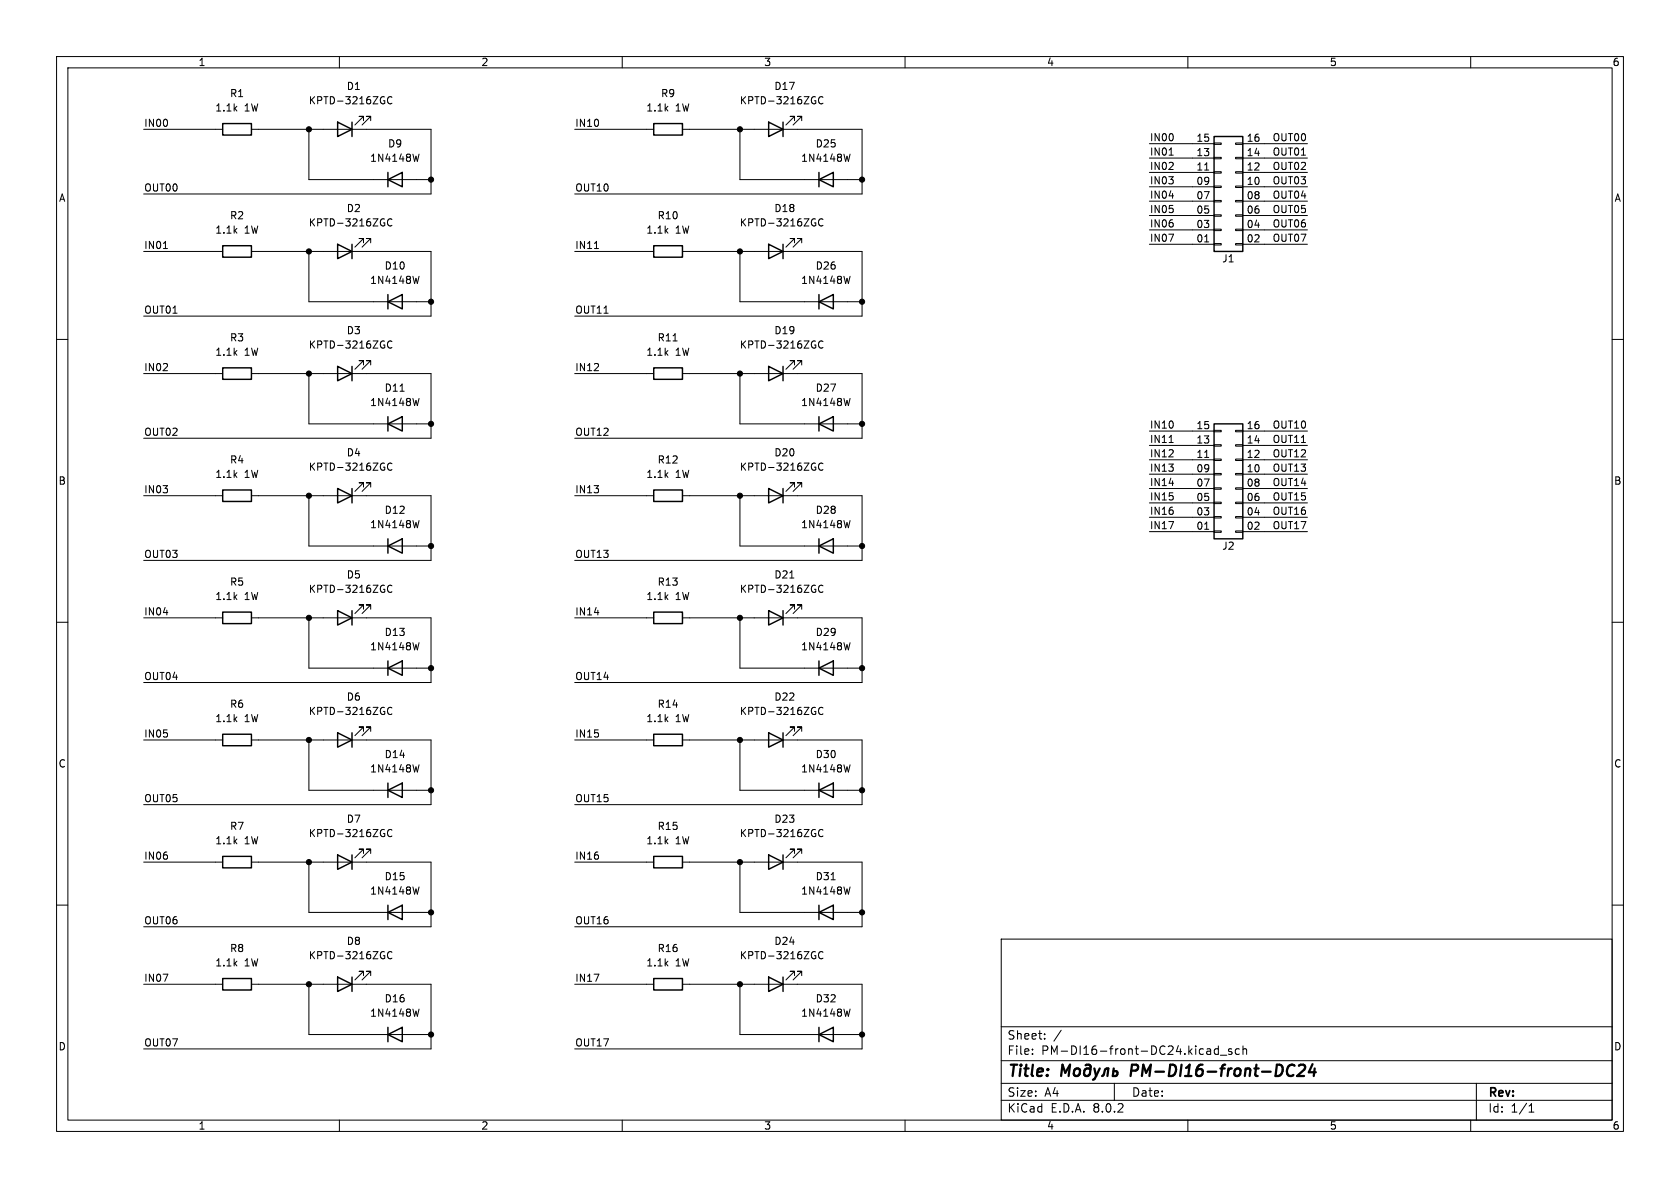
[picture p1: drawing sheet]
<svg xmlns="http://www.w3.org/2000/svg" width="297mm" height="210mm" viewBox="0 0 297 210" stroke-linecap="round" stroke-linejoin="round" font-family="sans-serif">
<g fill="none" stroke="#000" stroke-width=".18">
<path d="M10 10h277v190h-277zM12 12h273v186h-273zM60 10v2M67.8 17.8h.2v.5M69.3 17.2a.6 .6 0 0 0-.8 .4 .6 .6 0 0 0 .5 .8l.3-.2M110 10v2M144 17.8h.2v.5M145.5 17.2a.6 .6 0 0 0-.8 .4 .6 .6 0 0 0 .5 .8l.3-.2M160 10v2M210 10v2M260 10v2M25.4 22.9h14"/>
<path d="M44.4 22.9h31.8v11.4h-50.8M54.6 22.9v8.9h21.6M64.3 21.3v-.7h-.8h.8l-1.6 1.5M65.5 21.3v-.7h-.7h.7l-1.5 1.5M67.8 39.4h.2v.5M69.3 38.8a.6 .6 0 0 0-.8 .4 .6 .6 0 0 0 .5 .7l.3-.1M74.1 27.2l-.3 1.3M101.6 22.9h14M120.6 22.9h31.8v11.4h-50.8M130.8 22.9v8.9h21.6M140.5 21.3v-.7h-.8h.8l-1.6 1.5M141.7 21.3v-.7h-.7h.7l-1.5 1.5"/>
<path d="M144 39.4h.2v.5M145.5 38.8a.6 .6 0 0 0-.8 .4 .6 .6 0 0 0 .5 .7l.3-.1M150.3 27.2l-.3 1.3M203.2 38.1h11.4M203.2 35.6h11.4M203.2 33h11.4M203.2 30.5h11.4M203.2 27.9h11.4M203.2 25.4h11.4M206.7 27.4h.7M213 30.1h.7M214.6 25.3h1.3v.2h-1.3z"/>
<path d="M214.6 27.8h1.3v.3h-1.3zM214.6 30.4h1.3v.2h-1.3zM214.6 32.9h1.3v.2h-1.3zM214.6 35.4h1.3v.3h-1.3zM214.6 38h1.3v.2h-1.3zM218.4 25.3h1.3v.2h-1.3zM218.4 27.8h1.3v.3h-1.3zM218.4 30.4h1.3v.2h-1.3zM218.4 32.9h1.3v.2h-1.3zM218.4 35.4h1.3v.3h-1.3zM218.4 38h1.3v.2h-1.3zM219.7 38.1h11.4"/>
<path d="M219.7 35.6h11.4M219.7 33h11.4M219.7 30.5h11.4M219.7 27.9h11.4M219.7 25.4h11.4M10 60h2M25.4 44.5h14M28.9 43.9h.7M44.4 44.5h31.8v11.4h-50.8M54.6 44.5v8.8h21.6M64.3 42.9v-.7h-.8h.8l-1.6 1.5M65.5 42.9v-.7h-.7h.7l-1.5 1.5"/>
<path d="M74.1 48.8l-.3 1.3M101.6 44.5h14M105.1 43.9h.7M120.6 44.5h31.8v11.4h-50.8M130.8 44.5v8.8h21.6M140.5 42.9v-.7h-.8h.8l-1.6 1.5M141.7 42.9v-.7h-.7h.7l-1.5 1.5M150.3 48.8l-.3 1.3M203.2 43.2h11.4M203.2 40.6h11.4M213 42.8h.7M214.6 40.5h1.3v.3h-1.3z"/>
<path d="M214.6 43.1h1.3v.2h-1.3zM218.4 40.5h1.3v.3h-1.3zM218.4 43.1h1.3v.2h-1.3zM219.7 43.2h11.4M219.7 40.6h11.4M285 60h2M25.4 66h14M44.4 66h31.8v11.5h-50.8M54.6 66v8.9h21.6M64.3 64.5v-.7h-.8h.8l-1.6 1.5M65.5 64.5v-.7h-.7h.7l-1.5 1.5M67.8 61h.2v.5"/>
<path d="M69.3 60.4a.6 .6 0 0 0-.8 .4 .6 .6 0 0 0 .5 .7l.3-.1M70.7 69.2h.8M74.1 70.4l-.3 1.3M101.6 66h14M119 60.3h.7M120.6 66h31.8v11.5h-50.8M130.8 66v8.9h21.6M140.5 64.5v-.7h-.8h.8l-1.6 1.5M141.7 64.5v-.7h-.7h.7l-1.5 1.5M144 61h.2v.5M145.5 60.4a.6 .6 0 0 0-.8 .4 .6 .6 0 0 0 .5 .7l.3-.1M150.3 70.4l-.3 1.3"/>
<path d="M203.2 78.7h11.4M203.2 76.2h11.4M206.7 78.2h.7M214.6 76.1h1.3v.2h-1.3zM214.6 78.6h1.3v.3h-1.3zM218.4 76.1h1.3v.2h-1.3zM218.4 78.6h1.3v.3h-1.3zM219.7 78.7h11.4M219.7 76.2h11.4M25.4 87.6h14M44.4 87.6h31.8v11.5h-50.8M54.6 87.6v8.9h21.6"/>
<path d="M64.3 86.1v-.8h-.8h.8l-1.6 1.6M65.5 86.1v-.8h-.7h.7l-1.5 1.6M67.8 82.6h.2v.5M69.3 82a.6 .6 0 0 0-.8 .4 .6 .6 0 0 0 .5 .7l.3-.1M74.1 92l-.3 1.3M101.6 87.6h14M120.6 87.6h31.8v11.5h-50.8M130.8 87.6v8.9h21.6M140.5 86.1v-.8h-.8h.8l-1.6 1.6M141.7 86.1v-.8h-.7h.7l-1.5 1.6M144 82.6h.2v.5M145.5 82a.6 .6 0 0 0-.8 .4 .6 .6 0 0 0 .5 .7l.3-.1"/>
<path d="M150.3 92l-.3 1.3M203.2 94h11.4M203.2 91.4h11.4M203.2 88.9h11.4M203.2 86.4h11.4M203.2 83.8h11.4M203.2 81.3h11.4M213 93.6h.7M213 80.9h.7M214.6 81.2h1.3v.2h-1.3zM214.6 83.7h1.3v.2h-1.3zM214.6 86.2h1.3v.3h-1.3z"/>
<path d="M214.6 88.8h1.3v.2h-1.3zM214.6 91.3h1.3v.3h-1.3zM214.6 93.9h1.3v.2h-1.3zM218.4 81.2h1.3v.2h-1.3zM218.4 83.7h1.3v.2h-1.3zM218.4 86.2h1.3v.3h-1.3zM218.4 88.8h1.3v.2h-1.3zM218.4 91.3h1.3v.3h-1.3zM218.4 93.9h1.3v.2h-1.3zM219.7 94h11.4M219.7 91.4h11.4M219.7 88.9h11.4"/>
<path d="M219.7 86.4h11.4M219.7 83.8h11.4M219.7 81.3h11.4M10 110h2M25.4 109.2h14M44.4 109.2h31.8v11.5h-50.8M54.6 109.2v8.9h21.6M64.3 107.7v-.8h-.8h.8l-1.6 1.6M65.5 107.7v-.8h-.7h.7l-1.5 1.6M67.8 104.2h.2v.5M69.3 103.6a.6 .6 0 0 0-.8 .4 .6 .6 0 0 0 .5 .7l.3-.1M74.1 113.6l-.3 1.3"/>
<path d="M101.6 109.2h14M120.6 109.2h31.8v11.5h-50.8M130.8 109.2v8.9h21.6M139.6 102.2h.7M140.5 107.7v-.8h-.8h.8l-1.6 1.6M141.7 107.7v-.8h-.7h.7l-1.5 1.6M144 104.2h.2v.5M145.5 103.6a.6 .6 0 0 0-.8 .4 .6 .6 0 0 0 .5 .7l.3-.1M150.3 113.6l-.3 1.3M285 110h2M25.4 130.8h14M44.4 130.8h31.8v11.4h-50.8"/>
<path d="M54.6 130.8v8.9h21.6M64.3 129.3v-.8h-.8h.8l-1.6 1.5M65.5 129.3v-.8h-.7h.7l-1.5 1.5M67.8 125.8h.2v.4M69.3 125.2a.6 .6 0 0 0-.8 .4 .6 .6 0 0 0 .5 .7l.3-.1M74.1 135.2l-.3 1.3M101.6 130.8h14M120.6 130.8h31.8v11.4h-50.8M130.8 130.8v8.9h21.6M140.5 129.3v-.8h-.8h.8l-1.6 1.5M141.7 129.3v-.8h-.7h.7l-1.5 1.5M144 125.8h.2v.4"/>
<path d="M145.5 125.2a.6 .6 0 0 0-.8 .4 .6 .6 0 0 0 .5 .7l.3-.1M150.3 135.2l-.3 1.3M10 160h2M25.4 152.4h14M44.4 152.4h31.8v11.4h-50.8M54.6 152.4v8.9h21.6M64.3 150.9v-.8h-.8h.8l-1.6 1.5M65.5 150.9v-.8h-.7h.7l-1.5 1.5M67.8 147.4h.2v.4M69.3 146.8a.6 .6 0 0 0-.8 .4 .6 .6 0 0 0 .5 .7l.3-.1M74.1 156.8l-.3 1.3M101.6 152.4h14"/>
<path d="M120.6 152.4h31.8v11.4h-50.8M130.8 152.4v8.9h21.6M140.5 150.9v-.8h-.8h.8l-1.6 1.5M141.7 150.9v-.8h-.7h.7l-1.5 1.5M144 147.4h.2v.4M145.5 146.8a.6 .6 0 0 0-.8 .4 .6 .6 0 0 0 .5 .7l.3-.1M146.9 155.5h.8M150.3 156.8l-.3 1.3M285 160h2M25.4 174h14M44.4 174h31.8v11.4h-50.8M54.6 174v8.9h21.6"/>
<path d="M64.3 172.5v-.8h-.8h.8l-1.6 1.5M65.5 172.5v-.8h-.7h.7l-1.5 1.5M67.8 168.9h.2v.5M69.3 168.3a.6 .6 0 0 0-.8 .5 .6 .6 0 0 0 .5 .7l.3-.1M74.1 178.4l-.3 1.2M101.6 174h14M120.6 174h31.8v11.4h-50.8M130.8 174v8.9h21.6M140.5 172.5v-.8h-.8h.8l-1.6 1.5M141.7 172.5v-.8h-.7h.7l-1.5 1.5M144 168.9h.2v.5M145.5 168.3a.6 .6 0 0 0-.8 .5 .6 .6 0 0 0 .5 .7l.3-.1"/>
<path d="M150.3 178.4l-.3 1.2M177 166h108v32h-108zM60 198v2M110 198v2M160 198v2M177 194.5h108M177 191.5h108M177 187.5h108M177 181.5h108M182.5 186.3v.1M182.5 185.5v.1M184.7 183.6v.1"/>
<path d="M184.7 182.8v.1M187.6 182.1l-1.3 2M197 191.5v3M210 198v2M213.5 185.4l.5 .1v.9M214 186.3l-.5 .1M214 185.8h-.5M215.4 185.5l-.4-.1-.3 .3v.4l.1 .2h.6M215.4 184.9v1.5M215.7 186.5h1.2M217.7 185.5l-.3-.1-.2 .2v.2l.5 .2v.3h-.5M219.1 185.5l-.4-.1-.3 .3v.4l.1 .2h.6"/>
<path d="M219.7 185.5l.3-.1 .3 .1 .1 .9M219.7 184.9v1.5M260 198v2M261 191.5v6.5M270.3 196.6h.9M270.3 195.5l.4-.4v1.5"/>
</g>
<g fill="none" stroke="#000" stroke-width=".4">
<path d="M187.6 190.2l.2-2 .5 1.4 .9-1.4-.3 2M190 189.1a.52 .52 0 0 1 .5-.2 .52 .52 0 0 1 .4 .4v.5a.55 .55 0 0 1-.6 .4 .55 .55 0 0 1-.5-.4zM191.9 188.3l.6-.1 .3 .2-.1 1.4a.55 .55 0 0 1-.5 .4 .55 .55 0 0 1-.6-.4l.1-.5a.64 .64 0 0 1 1.1-.2M193.5 188.9l.3 1.3M193.8 190.2l-.3 .5-.3 .2M194.4 188.9l-.6 1.3M194.8 190.2l.3-.3 .4-.9 .4-.1-.1 1.3M196.9 188.9l-.2 1.3h.5a.51 .51 0 0 0 .3-.8h-.7M200.1 188.2l-.2 2M228 188.3a.67 .67 0 0 1 .9 .1M228.7 190l-.6 .2M229.6 188.4l.3-.2h.5a.45 .45 0 0 1 .3 .6l-.1 .3-1.3 1.1h1.2"/>
<path d="M232 188.1l-.6 1.4h1.2M232.4 188.9l-.1 1.3"/>
</g>
<g fill="none" stroke="#000" stroke-width=".25">
<path d="M39.4 21.8h5v2.1h-5zM59.7 21.6l2.5 1.3-2.5 1.2zM62.2 21.6v2.5M68.6 31.8l2.5-1.3v2.5zM68.6 30.5v2.5M115.6 21.8h5v2.1h-5zM135.9 21.6l2.5 1.3-2.5 1.2zM138.4 21.6v2.5M144.8 31.8l2.5-1.3v2.5zM144.8 30.5v2.5M214.6 24.1h5.1v20.4h-5.1zM39.4 43.4h5v2.1h-5z"/>
<path d="M59.7 43.2l2.5 1.3-2.5 1.2zM62.2 43.2v2.5M68.6 53.3l2.5-1.2v2.5zM68.6 52.1v2.5M115.6 43.4h5v2.1h-5zM135.9 43.2l2.5 1.3-2.5 1.2zM138.4 43.2v2.5M144.8 53.3l2.5-1.2v2.5zM144.8 52.1v2.5M39.4 65h5v2.1h-5zM59.7 64.8l2.5 1.2-2.5 1.3zM62.2 64.8v2.5"/>
<path d="M68.6 74.9l2.5-1.2v2.5zM68.6 73.7v2.5M115.6 65h5v2.1h-5zM135.9 64.8l2.5 1.2-2.5 1.3zM138.4 64.8v2.5M144.8 74.9l2.5-1.2v2.5zM144.8 73.7v2.5M214.6 74.9h5.1v20.4h-5.1zM39.4 86.6h5v2h-5zM59.7 86.4l2.5 1.2-2.5 1.3zM62.2 86.4v2.5M68.6 96.5l2.5-1.2v2.5z"/>
<path d="M68.6 95.3v2.5M115.6 86.6h5v2h-5zM135.9 86.4l2.5 1.2-2.5 1.3zM138.4 86.4v2.5M144.8 96.5l2.5-1.2v2.5zM144.8 95.3v2.5M39.4 108.2h5v2h-5zM59.7 108l2.5 1.2-2.5 1.3zM62.2 108v2.5M68.6 118.1l2.5-1.3v2.6zM68.6 116.8v2.6M115.6 108.2h5v2h-5z"/>
<path d="M135.9 108l2.5 1.2-2.5 1.3zM138.4 108v2.5M144.8 118.1l2.5-1.3v2.6zM144.8 116.8v2.6M39.4 129.8h5v2h-5zM59.7 129.5l2.5 1.3-2.5 1.3zM62.2 129.5v2.6M68.6 139.7l2.5-1.3v2.6zM68.6 138.4v2.6M115.6 129.8h5v2h-5zM135.9 129.5l2.5 1.3-2.5 1.3zM138.4 129.5v2.6"/>
<path d="M144.8 139.7l2.5-1.3v2.6zM144.8 138.4v2.6M39.4 151.4h5v2h-5zM59.7 151.1l2.5 1.3-2.5 1.3zM62.2 151.1v2.6M115.6 151.4h5v2h-5zM135.9 151.1l2.5 1.3-2.5 1.3zM138.4 151.1v2.6M39.4 173h5v2h-5zM59.7 172.7l2.5 1.3-2.5 1.3zM62.2 172.7v2.6M68.6 161.3l2.5-1.3v2.6z"/>
<path d="M68.6 160v2.6M115.6 173h5v2h-5zM135.9 172.7l2.5 1.3-2.5 1.3zM138.4 172.7v2.6M144.8 161.3l2.5-1.3v2.6zM144.8 160v2.6M68.6 182.9l2.5-1.3v2.6zM68.6 181.6v2.6M144.8 182.9l2.5-1.3v2.6zM144.8 181.6v2.6"/>
</g>
<g fill="#000" stroke="#000" stroke-width=".18">
<circle cx="54.6" cy="22.9" r=".46"/>
<circle cx="76.2" cy="31.8" r=".46"/>
<circle cx="130.8" cy="22.9" r=".46"/>
<circle cx="152.4" cy="31.8" r=".46"/>
<circle cx="54.6" cy="44.5" r=".46"/>
<circle cx="76.2" cy="53.3" r=".46"/>
<circle cx="130.8" cy="44.5" r=".46"/>
<circle cx="152.4" cy="53.3" r=".46"/>
<circle cx="54.6" cy="66" r=".46"/>
<circle cx="76.2" cy="74.9" r=".46"/>
<circle cx="130.8" cy="66" r=".46"/>
<circle cx="152.4" cy="74.9" r=".46"/>
<circle cx="54.6" cy="87.6" r=".46"/>
<circle cx="76.2" cy="96.5" r=".46"/>
<circle cx="130.8" cy="87.6" r=".46"/>
<circle cx="152.4" cy="96.5" r=".46"/>
<circle cx="54.6" cy="109.2" r=".46"/>
<circle cx="76.2" cy="118.1" r=".46"/>
<circle cx="130.8" cy="109.2" r=".46"/>
<circle cx="152.4" cy="118.1" r=".46"/>
<circle cx="54.6" cy="130.8" r=".46"/>
<circle cx="76.2" cy="139.7" r=".46"/>
<circle cx="130.8" cy="130.8" r=".46"/>
<circle cx="152.4" cy="139.7" r=".46"/>
<circle cx="54.6" cy="152.4" r=".46"/>
<circle cx="130.8" cy="152.4" r=".46"/>
<circle cx="54.6" cy="174" r=".46"/>
<circle cx="76.2" cy="161.3" r=".46"/>
<circle cx="130.8" cy="174" r=".46"/>
<circle cx="152.4" cy="161.3" r=".46"/>
<circle cx="76.2" cy="182.9" r=".46"/>
<circle cx="152.4" cy="182.9" r=".46"/>
</g>
<g font-size="2.8">
<text x="178" y="190.9">Title:</text>
<text x="200.7" y="190.9">PM-DI16-front-DC24</text>
</g>
<g font-size="2.1">
<text x="178" y="184">Sheet:</text>
<text x="178" y="186.7">File:</text>
<text x="184.1" y="186.7">PM-DI16-front-DC24.kicad_sch</text>
<text x="178" y="196.9">KiCad</text>
<text x="178" y="194.1">Size:</text>
<text x="184.7" y="194.1">A4</text>
<text x="185.7" y="196.9">E.D.A.</text>
<text x="193.3" y="196.9">8.0.2</text>
<text x="200" y="194.1">Date:</text>
<text x="263" y="194.3">Rev:</text>
<text x="263" y="196.9">Id:</text>
<text x="267.1" y="196.9">1/1</text>
</g>
<g font-size="1.8">
<text x="35" y="11.9">1</text>
<text x="85" y="11.9">2</text>
<text x="135" y="11.9">3</text>
<text x="185" y="11.9">4</text>
<text x="235" y="11.9">5</text>
<text x="285" y="11.9">6</text>
<text x="40.6" y="17.4">R1</text>
<text x="61.2" y="16.1">D1</text>
<text x="116.8" y="17.4">R9</text>
<text x="136.8" y="16.1">D17</text>
<text x="25.4" y="22.5">IN00</text>
<text x="38" y="19.9">1.1k</text>
<text x="43.2" y="19.9">1W</text>
<text x="54.5" y="18.6">KPTD-3216ZGC</text>
<text x="101.6" y="22.5">IN10</text>
<text x="114.2" y="19.9">1.1k</text>
<text x="119.4" y="19.9">1W</text>
<text x="130.7" y="18.6">KPTD-3216ZGC</text>
<text x="65.3" y="28.8">1N4148W</text>
<text x="68.5" y="26.3">D9</text>
<text x="141.5" y="28.8">1N4148W</text>
<text x="144.1" y="26.3">D25</text>
<text x="203.2" y="27.6">IN01</text>
<text x="203.2" y="25.1">IN00</text>
<text x="211.4" y="27.7">13</text>
<text x="211.4" y="25.1">15</text>
<text x="220.3" y="27.7">14</text>
<text x="220.3" y="25.1">16</text>
<text x="224.9" y="25.1">OUT00</text>
<text x="224.9" y="27.6">OUT01</text>
<text x="10.3" y="35.9">A</text>
<text x="25.4" y="33.9">OUT00</text>
<text x="101.6" y="33.9">OUT10</text>
<text x="203.2" y="30.1">IN02</text>
<text x="203.2" y="35.2">IN04</text>
<text x="203.2" y="32.7">IN03</text>
<text x="211.4" y="35.3">07</text>
<text x="211.4" y="32.8">09</text>
<text x="211.4" y="30.2">11</text>
<text x="220.3" y="35.3">08</text>
<text x="220.3" y="32.8">10</text>
<text x="220.3" y="30.2">12</text>
<text x="224.9" y="30.1">OUT02</text>
<text x="224.9" y="35.2">OUT04</text>
<text x="224.9" y="32.7">OUT03</text>
<text x="285.3" y="35.9">A</text>
<text x="38" y="41.5">1.1k</text>
<text x="40.6" y="39">R2</text>
<text x="43.2" y="41.5">1W</text>
<text x="54.5" y="40.2">KPTD-3216ZGC</text>
<text x="61.2" y="37.7">D2</text>
<text x="114.2" y="41.5">1.1k</text>
<text x="116.2" y="39">R10</text>
<text x="119.4" y="41.5">1W</text>
<text x="130.7" y="40.2">KPTD-3216ZGC</text>
<text x="136.8" y="37.7">D18</text>
<text x="203.2" y="37.8">IN05</text>
<text x="203.2" y="40.3">IN06</text>
<text x="211.4" y="40.4">03</text>
<text x="211.4" y="37.8">05</text>
<text x="220.3" y="40.4">04</text>
<text x="220.3" y="37.8">06</text>
<text x="224.9" y="37.8">OUT05</text>
<text x="224.9" y="40.3">OUT06</text>
<text x="25.4" y="44.1">IN01</text>
<text x="67.9" y="47.9">D10</text>
<text x="101.6" y="44.1">IN11</text>
<text x="144.1" y="47.9">D26</text>
<text x="203.2" y="42.8">IN07</text>
<text x="211.4" y="42.9">01</text>
<text x="216" y="46.6">J1</text>
<text x="220.3" y="42.9">02</text>
<text x="224.9" y="42.8">OUT07</text>
<text x="65.3" y="50.4">1N4148W</text>
<text x="141.5" y="50.4">1N4148W</text>
<text x="25.4" y="55.5">OUT01</text>
<text x="61.2" y="59.3">D3</text>
<text x="101.6" y="55.5">OUT11</text>
<text x="136.8" y="59.3">D19</text>
<text x="25.4" y="65.7">IN02</text>
<text x="38" y="63.1">1.1k</text>
<text x="40.6" y="60.6">R3</text>
<text x="43.2" y="63.1">1W</text>
<text x="54.5" y="61.8">KPTD-3216ZGC</text>
<text x="101.6" y="65.7">IN12</text>
<text x="114.2" y="63.1">1.1k</text>
<text x="116.2" y="60.6">R11</text>
<text x="119.4" y="63.1">1W</text>
<text x="130.7" y="61.8">KPTD-3216ZGC</text>
<text x="65.3" y="72">1N4148W</text>
<text x="67.9" y="69.4">D11</text>
<text x="141.5" y="72">1N4148W</text>
<text x="144.1" y="69.4">D27</text>
<text x="25.4" y="77.1">OUT02</text>
<text x="101.6" y="77.1">OUT12</text>
<text x="203.2" y="75.9">IN10</text>
<text x="211.4" y="75.9">15</text>
<text x="220.3" y="75.9">16</text>
<text x="224.9" y="75.9">OUT10</text>
<text x="40.6" y="82.1">R4</text>
<text x="54.5" y="83.4">KPTD-3216ZGC</text>
<text x="61.2" y="80.9">D4</text>
<text x="116.2" y="82.1">R12</text>
<text x="130.7" y="83.4">KPTD-3216ZGC</text>
<text x="136.8" y="80.9">D20</text>
<text x="203.2" y="83.5">IN13</text>
<text x="203.2" y="78.4">IN11</text>
<text x="203.2" y="80.9">IN12</text>
<text x="211.4" y="83.6">09</text>
<text x="211.4" y="81">11</text>
<text x="211.4" y="78.5">13</text>
<text x="220.3" y="83.6">10</text>
<text x="220.3" y="81">12</text>
<text x="220.3" y="78.5">14</text>
<text x="224.9" y="83.5">OUT13</text>
<text x="224.9" y="78.4">OUT11</text>
<text x="224.9" y="80.9">OUT12</text>
<text x="10.3" y="85.9">B</text>
<text x="25.4" y="87.3">IN03</text>
<text x="38" y="84.7">1.1k</text>
<text x="43.2" y="84.7">1W</text>
<text x="101.6" y="87.3">IN13</text>
<text x="114.2" y="84.7">1.1k</text>
<text x="119.4" y="84.7">1W</text>
<text x="203.2" y="86">IN14</text>
<text x="203.2" y="88.6">IN15</text>
<text x="211.4" y="88.6">05</text>
<text x="211.4" y="86.1">07</text>
<text x="220.3" y="88.6">06</text>
<text x="220.3" y="86.1">08</text>
<text x="224.9" y="88.6">OUT15</text>
<text x="224.9" y="86">OUT14</text>
<text x="285.3" y="85.9">B</text>
<text x="65.3" y="93.6">1N4148W</text>
<text x="67.9" y="91">D12</text>
<text x="141.5" y="93.6">1N4148W</text>
<text x="144.1" y="91">D28</text>
<text x="203.2" y="93.6">IN17</text>
<text x="203.2" y="91.1">IN16</text>
<text x="211.4" y="93.7">01</text>
<text x="211.4" y="91.2">03</text>
<text x="220.3" y="93.7">02</text>
<text x="220.3" y="91.2">04</text>
<text x="224.9" y="93.6">OUT17</text>
<text x="224.9" y="91.1">OUT16</text>
<text x="25.4" y="98.7">OUT03</text>
<text x="101.6" y="98.7">OUT13</text>
<text x="216" y="97.4">J2</text>
<text x="38" y="106.3">1.1k</text>
<text x="40.6" y="103.7">R5</text>
<text x="43.2" y="106.3">1W</text>
<text x="54.5" y="105">KPTD-3216ZGC</text>
<text x="61.2" y="102.5">D5</text>
<text x="114.2" y="106.3">1.1k</text>
<text x="116.2" y="103.7">R13</text>
<text x="119.4" y="106.3">1W</text>
<text x="130.7" y="105">KPTD-3216ZGC</text>
<text x="136.8" y="102.5">D21</text>
<text x="25.4" y="108.9">IN04</text>
<text x="67.9" y="112.6">D13</text>
<text x="101.6" y="108.9">IN14</text>
<text x="144.1" y="112.6">D29</text>
<text x="65.3" y="115.2">1N4148W</text>
<text x="141.5" y="115.2">1N4148W</text>
<text x="25.4" y="120.3">OUT04</text>
<text x="40.6" y="125.3">R6</text>
<text x="61.2" y="124.1">D6</text>
<text x="101.6" y="120.3">OUT14</text>
<text x="116.2" y="125.3">R14</text>
<text x="136.8" y="124.1">D22</text>
<text x="25.4" y="130.5">IN05</text>
<text x="38" y="127.9">1.1k</text>
<text x="43.2" y="127.9">1W</text>
<text x="54.5" y="126.6">KPTD-3216ZGC</text>
<text x="101.6" y="130.5">IN15</text>
<text x="114.2" y="127.9">1.1k</text>
<text x="119.4" y="127.9">1W</text>
<text x="130.7" y="126.6">KPTD-3216ZGC</text>
<text x="10.3" y="135.9">C</text>
<text x="65.3" y="136.8">1N4148W</text>
<text x="67.9" y="134.2">D14</text>
<text x="141.5" y="136.8">1N4148W</text>
<text x="144.1" y="134.2">D30</text>
<text x="285.3" y="135.9">C</text>
<text x="25.4" y="141.9">OUT05</text>
<text x="101.6" y="141.9">OUT15</text>
<text x="38" y="149.5">1.1k</text>
<text x="40.6" y="146.9">R7</text>
<text x="43.2" y="149.5">1W</text>
<text x="54.5" y="148.2">KPTD-3216ZGC</text>
<text x="61.2" y="145.6">D7</text>
<text x="114.2" y="149.5">1.1k</text>
<text x="116.2" y="146.9">R15</text>
<text x="119.4" y="149.5">1W</text>
<text x="130.7" y="148.2">KPTD-3216ZGC</text>
<text x="136.8" y="145.6">D23</text>
<text x="25.4" y="152.1">IN06</text>
<text x="67.9" y="155.8">D15</text>
<text x="101.6" y="152.1">IN16</text>
<text x="144.1" y="155.8">D31</text>
<text x="65.3" y="158.3">1N4148W</text>
<text x="141.5" y="158.3">1N4148W</text>
<text x="25.4" y="163.5">OUT06</text>
<text x="61.2" y="167.2">D8</text>
<text x="101.6" y="163.5">OUT16</text>
<text x="136.8" y="167.2">D24</text>
<text x="25.4" y="173.6">IN07</text>
<text x="38" y="171">1.1k</text>
<text x="40.6" y="168.5">R8</text>
<text x="43.2" y="171">1W</text>
<text x="54.5" y="169.8">KPTD-3216ZGC</text>
<text x="101.6" y="173.6">IN17</text>
<text x="114.2" y="171">1.1k</text>
<text x="116.2" y="168.5">R16</text>
<text x="119.4" y="171">1W</text>
<text x="130.7" y="169.8">KPTD-3216ZGC</text>
<text x="65.3" y="179.9">1N4148W</text>
<text x="67.9" y="177.4">D16</text>
<text x="141.5" y="179.9">1N4148W</text>
<text x="144.1" y="177.4">D32</text>
<text x="10.3" y="185.9">D</text>
<text x="25.4" y="185.1">OUT07</text>
<text x="101.6" y="185.1">OUT17</text>
<text x="285.3" y="185.9">D</text>
<text x="35" y="199.9">1</text>
<text x="85" y="199.9">2</text>
<text x="135" y="199.9">3</text>
<text x="185" y="199.9">4</text>
<text x="235" y="199.9">5</text>
<text x="285" y="199.9">6</text>
</g>
</svg>
